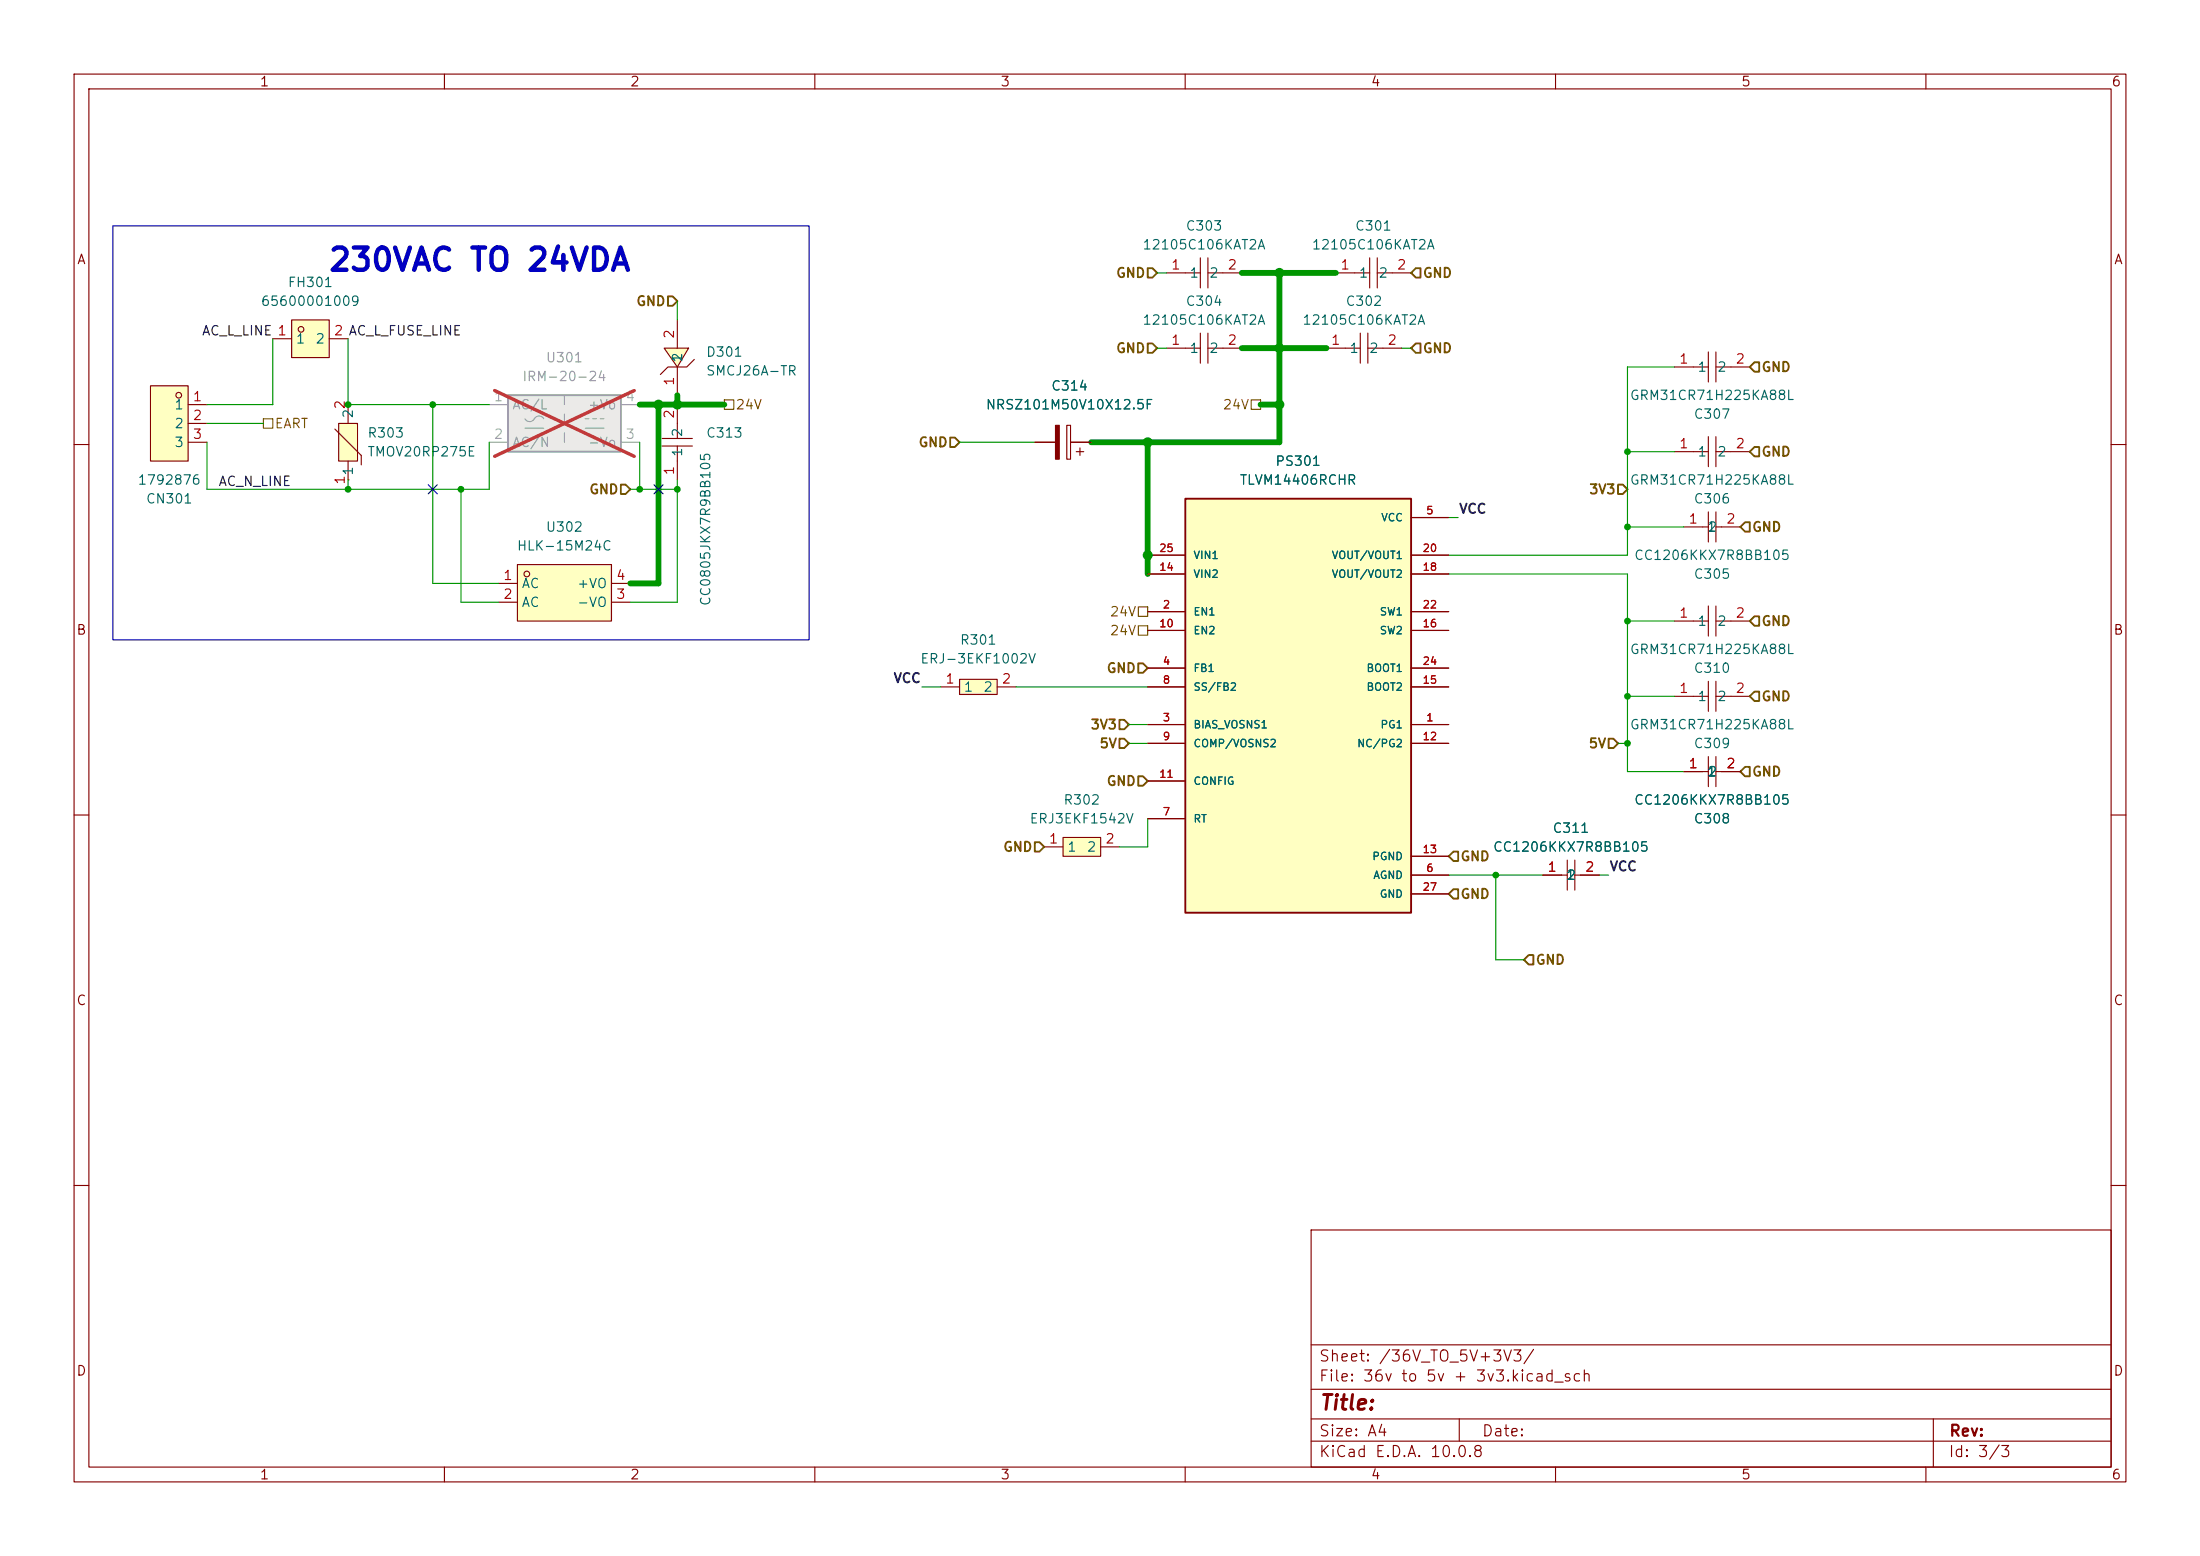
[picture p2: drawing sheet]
<svg xmlns="http://www.w3.org/2000/svg" width="297mm" height="210mm" viewBox="0 0 297 210" stroke-linecap="round" stroke-linejoin="round" font-family="sans-serif">
<g fill="none" stroke="#840000" stroke-width=".15">
<path d="M10 10h277v190h-277zM12 12h273v186h-273zM60 10v2M110 10v2M160 10v2M210 10v2M260 10v2M10 60h2M285 60h2M10 110h2M285 110h2M10 160h2"/>
<path d="M177 166h108v32h-108zM285 160h2M60 198v2M110 198v2M160 198v2M177 194.5h108M177 191.5h108M177 187.5h108M177 181.5h108M197 191.5v3M210 198v2M260 198v2"/>
<path d="M261 191.5v6.5"/>
</g>
<path d="M20.3 52.1h5.1v10.1h-5.1z" fill="#ffffc2"/>
<g fill="none" stroke="#840000" stroke-width=".15">
<path d="M20.3 52.1h5.1v10.1h-5.1zM25.4 54.6h2.5M25.4 57.2h2.5M25.4 59.7h2.5M89.4 59.2h4.1M91.4 54.6v4.6M89.4 60.2h4.1M91.4 60.2v4.6"/>
<circle cx="24.1" cy="53.3" r=".38"/>
</g>
<path d="M89.7 47h3.3l-1.6 2.5z" fill="#ffffc2"/>
<g fill="none" stroke="#840000" stroke-width=".15">
<path d="M157.5 36.8h4.5M162 34.8v4.1M163.1 34.8v4.1M163.1 36.8h4.5M89.7 47h3.3l-1.6 2.5zM91.4 43.2v3.8M91.4 49.5v3.8M93.7 48.5l-1 1h-2.5l-1.1 1.1M139.7 59.7h2.8M144 57.4h.5v4.6h-.5zM144.5 59.7h2.8M157.5 47h4.5"/>
<path d="M162 45v4M163.1 47h4.5M163.1 45v4M145.3 61h1M145.8 60.5v1"/>
</g>
<path d="M142.5 57.4h.5v4.6h-.5z" fill="#840000" stroke="#840000" stroke-width=".15"/>
<path d="M45.7 57.2h2.6v5h-2.6z" fill="#ffffc2"/>
<path d="M45.2 57.9l3.6 3.6v1.2M45.7 57.2h2.6v5h-2.6zM47 54.6h.1M47 54.6v2.6M47 64.8h.1M47 62.2v2.6" fill="none" stroke="#840000" stroke-width=".15"/>
<path d="M39.4 43.2h5v5.1h-5z" fill="#ffffc2"/>
<g fill="none" stroke="#840000" stroke-width=".15">
<path d="M36.8 45.7h2.6M39.4 43.2h5v5.1h-5zM44.4 45.7h2.6M208.3 118.1h3.3M211.6 116.1v4M212.6 118.1h3.3M212.6 116.1v4"/>
<circle cx="40.6" cy="44.5" r=".38"/>
</g>
<path d="M160 67.3h30.5v55.9h-30.5z" fill="#ffffc2"/>
<path d="M160 67.3h30.5v55.9h-30.5z" fill="none" stroke="#840000" stroke-width=".25"/>
<g fill="none" stroke="#840000" stroke-width=".15">
<path d="M226.1 49.5h4.5M230.6 47.5v4.1M230.6 58.9v4.1M231.7 47.5v4.1M231.7 58.9v4.1M231.7 49.5h4.5M154.9 77.5h5.1M154.9 74.9h5.1M190.5 69.9h5.1M190.5 77.5h5.1M190.5 74.9h5.1M226.1 61h4.5"/>
<path d="M227.3 71.1h3.3M230.6 69.1v4.1M231.7 71.1h3.2M231.7 69.1v4.1M231.7 61h4.5M154.9 97.8h5.1M154.9 82.6h5.1M154.9 90.2h5.1M154.9 92.7h5.1M154.9 85.1h5.1M190.5 97.8h5.1M190.5 82.6h5.1"/>
<path d="M190.5 90.2h5.1M190.5 92.7h5.1M190.5 85.1h5.1M226.1 83.8h4.5M226.1 94h4.5M230.6 81.8v4.1M230.6 92v4M231.7 81.8v4.1M231.7 92v4M231.7 83.8h4.5M231.7 94h4.5M154.9 110.5h5.1"/>
<path d="M154.9 100.3h5.1M154.9 105.4h5.1M190.5 118.1h5.1M190.5 100.3h5.1M190.5 115.6h5.1M227.3 104.1h3.3M230.6 102.1v4.1M231.7 102.1v4.1M231.7 104.1h3.2M190.5 120.7h5.1"/>
</g>
<path d="M129.5 91.7h5.1v2h-5.1z" fill="#ffffc2"/>
<path d="M180.3 36.8h4.6M184.9 34.8v4.1M185.9 36.8h4.6M185.9 34.8v4.1M127 92.7h2.5M129.5 91.7h5.1v2h-5.1zM134.6 92.7h2.6" fill="none" stroke="#840000" stroke-width=".15"/>
<path d="M143.5 113h5.1v2.6h-5.1z" fill="#ffffc2"/>
<path d="M141 114.3h2.5M143.5 113h5.1v2.6h-5.1zM148.6 114.3h2.5" fill="none" stroke="#840000" stroke-width=".15"/>
<path d="M68.6 53.3h15.2v7.7h-15.2z" fill="#ebeae8"/>
<path d="M68.6 53.3h15.2v7.7h-15.2z" fill="none" stroke="#9c9b98" stroke-width=".25"/>
<g fill="none" stroke="#9c9b98" stroke-width=".15">
<path d="M66 54.6h2.6M66 59.7h2.6M70.9 56.5a.77 .77 0 0 0 .7 .4 .77 .77 0 0 0 .7-.6 .73 .73 0 0 1 1.1 .2M70.9 57.8h2.5M76.2 53.3v1.3M76.2 55.9v1.3M76.2 58.4v1.3M79 57.8h2.5M79 56.5h.5M80 56.5h.5M81 56.5h.5M83.8 54.6h2.6"/>
<path d="M83.8 59.7h2.6"/>
</g>
<path d="M66.8 52.7l18.8 8.9M85.6 52.7l-18.8 8.9" fill="none" stroke="#e12e31" stroke-width=".46"/>
<path d="M179.1 47h4.5M183.6 45v4M184.7 47h4.5M184.7 45v4" fill="none" stroke="#840000" stroke-width=".15"/>
<path d="M69.8 76.2h12.7v7.6h-12.7z" fill="#ffffc2"/>
<g fill="none" stroke="#840000" stroke-width=".15">
<path d="M139.7 59.7h2.8M144.5 59.7h2.8M67.3 78.7h2.5M69.8 76.2h12.7v7.6h-12.7zM82.5 78.7h2.6M154.9 77.5h5.1M154.9 74.9h5.1M190.5 69.9h5.1M190.5 77.5h5.1M190.5 74.9h5.1M67.3 81.3h2.5M82.5 81.3h2.6"/>
<path d="M154.9 97.8h5.1M154.9 82.6h5.1M154.9 90.2h5.1M154.9 92.7h5.1M154.9 85.1h5.1M190.5 97.8h5.1M190.5 82.6h5.1M190.5 90.2h5.1M190.5 92.7h5.1M190.5 85.1h5.1M154.9 110.5h5.1M154.9 100.3h5.1"/>
<path d="M154.9 105.4h5.1M190.5 118.1h5.1M190.5 100.3h5.1M190.5 115.6h5.1M208.3 118.1h2.5M213.4 118.1h2.5M227.3 104.1h2.6M232.4 104.1h2.5M190.5 120.7h5.1"/>
<circle cx="71.1" cy="77.5" r=".38"/>
</g>
<path d="M35.6 56.5h1.2v1.3h-1.2zM97.8 54h1.3v1.2h-1.3zM168.9 54h1.3v1.2h-1.3zM153.7 84.5h1.2v1.2h-1.2zM153.7 81.9h1.2v1.3h-1.2z" fill="none" stroke="#725600" stroke-width=".15"/>
<g fill="none" stroke="#725600" stroke-width=".25">
<path d="M154.9 36.2h.7l.6 .6-.6 .7h-.7zM191.1 36.2h.7v1.3h-.7l-.6-.7zM90.2 40h.6l.6 .6-.6 .7h-.6zM128.3 59.1h.6l.6 .6-.6 .6h-.6zM154.9 46.4h.7l.6 .6-.6 .6h-.7zM191.1 46.4h.7v1.2h-.7l-.6-.6zM236.9 48.9h.6v1.3h-.6l-.7-.7zM83.8 65.4h.7l.6 .6-.6 .7h-.7zM218.4 65.4h.7l.6 .6-.6 .7h-.7zM235.6 70.5h.6v1.3h-.6l-.7-.7zM236.9 60.3h.6v1.3h-.6l-.7-.6zM151.1 99.7h.7l.6 .6-.6 .7h-.7z"/>
<path d="M151.1 97.2h.7l.6 .6-.6 .6h-.7zM153.7 89.5h.6l.6 .7-.6 .6h-.6zM217.2 99.7h.6l.6 .6-.6 .7h-.6zM236.9 93.3h.6v1.3h-.6l-.7-.6zM236.9 83.2h.6v1.3h-.6l-.7-.7zM139.7 113.7h.6l.7 .6-.7 .6h-.6zM153.7 104.8h.6l.6 .6-.6 .6h-.6zM195.6 115.6l.6-.7h.6v1.3h-.6zM235.6 103.5h.6v1.3h-.6l-.7-.7zM195.6 120.7l.6-.7h.6v1.3h-.6zM206.4 128.9h.6v1.3h-.6l-.7-.7z"/>
</g>
<g fill="none" stroke="#009600" stroke-width=".15">
<path d="M156.2 36.8h1.3M27.9 57.2h7.7M27.9 59.7v6.3h38.1v-6.3M36.8 45.7v8.9h-8.9M47 45.7v8.9h19M58.4 54.6v24.1h8.9M86.4 59.7v6.3M91.4 40.6v2.6M129.5 59.7h10.2M156.2 47h1.3M189.2 47h1.3M226.1 49.5h-6.4v25.4h-24.1"/>
<path d="M47 64.8v1.2M62.2 66v15.3h5.1M85.1 66h6.3M91.4 64.8v16.5h-6.3M195.6 77.5h24.1v26.6h7.6M195.6 69.9h1.2M219.7 71.1h7.6M219.7 61h6.4M124.5 92.7h2.5M137.2 92.7h17.7M152.4 97.8h2.5M219.7 83.8h6.4"/>
<path d="M219.7 94h6.4M152.4 100.3h2.5M154.9 110.5v3.8h-3.8M195.6 118.1h12.7M201.9 118.1v11.4h3.8M215.9 118.1h1.3M218.4 100.3h1.3"/>
</g>
<path d="M167.6 36.8h12.7M172.7 36.8v22.9h-25.4M86.4 54.6h11.4M88.9 54.6v24.1h-3.8M91.4 53.3v1.3M154.9 59.7v17.8M167.6 47h11.5M170.2 54.6h2.5" fill="none" stroke="#009600" stroke-width=".79"/>
<path d="M57.8 65.4l1.2 1.2M59 65.4l-1.2 1.2M88.3 65.4l1.2 1.2M89.5 65.4l-1.2 1.2" fill="none" stroke="#000084" stroke-width=".15"/>
<path d="M15.2 30.5h94v55.9h-94z" fill="none" stroke="#0000c2" stroke-width=".15"/>
<g fill="#009600">
<circle cx="88.9" cy="54.6" r=".67"/>
<circle cx="91.4" cy="54.6" r=".67"/>
<circle cx="86.4" cy="66" r=".46"/>
<circle cx="91.4" cy="66" r=".46"/>
<circle cx="62.2" cy="66" r=".46"/>
<circle cx="154.9" cy="59.7" r=".67"/>
<circle cx="154.9" cy="74.9" r=".67"/>
<circle cx="219.7" cy="83.8" r=".46"/>
<circle cx="219.7" cy="100.3" r=".46"/>
<circle cx="219.7" cy="71.1" r=".46"/>
<circle cx="219.7" cy="94" r=".46"/>
<circle cx="201.9" cy="118.1" r=".46"/>
<circle cx="219.7" cy="61" r=".46"/>
<circle cx="47" cy="66" r=".46"/>
<circle cx="47" cy="54.6" r=".46"/>
<circle cx="58.4" cy="54.6" r=".46"/>
<circle cx="172.7" cy="54.6" r=".67"/>
<circle cx="172.7" cy="47" r=".67"/>
<circle cx="172.7" cy="36.8" r=".67"/>
</g>
<text font-size="3" fill="#0000c2" x="44.2" y="37.3">230VAC TO 24VDA</text>
<text font-size="2" fill="#840000" x="178" y="190.8">Title:</text>
<g font-size="1.5" fill="#840000">
<text x="178" y="184.1">Sheet: /36V_TO_5V+3V3/</text>
<text x="178" y="186.8">File: 36v to 5v + 3v3.kicad_sch</text>
<text x="178" y="197">KiCad E.D.A. 10.0.8</text>
<text x="178" y="194.2">Size: A4</text>
<text x="200" y="194.2">Date:</text>
<text x="263" y="197">Id: 3/3</text>
<text x="263" y="194.2">Rev:</text>
</g>
<g font-size="1.3" fill="#840000">
<text x="35" y="12">1</text>
<text x="85" y="12">2</text>
<text x="135" y="12">3</text>
<text x="185" y="12">4</text>
<text x="235" y="12">5</text>
<text x="285" y="12">6</text>
<text x="10.3" y="36">A</text>
<text x="285.3" y="36">A</text>
<text x="10.2" y="86">B</text>
<text x="285.2" y="86">B</text>
<text x="10.2" y="136">C</text>
<text x="285.2" y="136">C</text>
<text x="10.2" y="186">D</text>
<text x="285.2" y="186">D</text>
<text x="35" y="200">1</text>
<text x="85" y="200">2</text>
<text x="135" y="200">3</text>
<text x="185" y="200">4</text>
<text x="235" y="200">5</text>
<text x="285" y="200">6</text>
</g>
<g font-size="1.3" fill="#006464">
<text x="154.1" y="34">12105C106KAT2A</text>
<text x="160" y="31.4">C303</text>
<text x="177" y="34">12105C106KAT2A</text>
<text x="182.8" y="31.4">C301</text>
<text x="35.1" y="41.6">65600001009</text>
<text x="38.8" y="39.1">FH301</text>
<text x="160" y="41.6">C304</text>
<text x="160.5" y="37.8">1</text>
<text x="163.2" y="37.8">2</text>
<text x="181.6" y="41.6">C302</text>
<text x="183.4" y="37.8">1</text>
<text x="186" y="37.8">2</text>
<text x="39.9" y="46.7">1</text>
<text x="42.5" y="46.7">2</text>
<text x="154.1" y="44.1">12105C106KAT2A</text>
<text x="160.5" y="48">1</text>
<text x="163.2" y="48">2</text>
<text x="175.7" y="44.1">12105C106KAT2A</text>
<text x="182.1" y="48">1</text>
<text x="184.7" y="48">2</text>
<text x="92.4" y="49" transform="rotate(-90 92.4 49)">1</text>
<text x="92.4" y="48.9" transform="rotate(-90 92.4 48.9)">2</text>
<text x="95.2" y="48.5">D301</text>
<text x="95.2" y="51">SMCJ26A-TR</text>
<text x="141.8" y="53">C314</text>
<text x="229.1" y="50.5">1</text>
<text x="231.7" y="50.5">2</text>
<text x="23.5" y="55.6">1</text>
<text x="23.5" y="58.1">2</text>
<text x="48" y="56.6" transform="rotate(-90 48 56.6)">2</text>
<text x="49.5" y="59.4">R303</text>
<text x="92.4" y="59.1" transform="rotate(-90 92.4 59.1)">2</text>
<text x="95.2" y="59.4">C313</text>
<text x="133" y="55.6">NRSZ101M50V10X12.5F</text>
<text x="219.9" y="54.3">GRM31CR71H225KA88L</text>
<text x="228.6" y="56.8">C307</text>
<text x="18.5" y="65.7">1792876</text>
<text x="23.5" y="60.7">3</text>
<text x="48" y="64.3" transform="rotate(-90 48 64.3)">1</text>
<text x="49.5" y="61.9">TMOV20RP275E</text>
<text x="92.4" y="61.7" transform="rotate(-90 92.4 61.7)">1</text>
<text x="167.3" y="65.7">TLVM14406RCHR</text>
<text x="172.1" y="63.2">PS301</text>
<text x="219.9" y="65.7">GRM31CR71H225KA88L</text>
<text x="229.1" y="61.9">1</text>
<text x="231.7" y="61.9">2</text>
<text x="19.6" y="68.3">CN301</text>
<text x="228.6" y="68.3">C306</text>
<text x="69.7" y="74.6">HLK-15M24C</text>
<text x="73.6" y="72.1">U302</text>
<text x="220.5" y="75.9">CC1206KKX7R8BB105</text>
<text x="230.4" y="72.1">1</text>
<text x="230.5" y="72.1">2</text>
<text x="70.3" y="79.7">AC</text>
<text x="70.3" y="82.2">AC</text>
<text x="77.8" y="82.2">-VO</text>
<text x="77.8" y="79.7">+VO</text>
<text x="96.2" y="81.9" transform="rotate(-90 96.2 81.9)">CC0805JKX7R9BB105</text>
<text x="228.6" y="78.4">C305</text>
<text x="124.2" y="89.9">ERJ-3EKF1002V</text>
<text x="129.5" y="87.3">R301</text>
<text x="219.9" y="88.6">GRM31CR71H225KA88L</text>
<text x="229.1" y="84.8">1</text>
<text x="231.7" y="84.8">2</text>
<text x="130" y="93.7">1</text>
<text x="132.7" y="93.7">2</text>
<text x="228.6" y="91.1">C310</text>
<text x="229.1" y="94.9">1</text>
<text x="231.7" y="94.9">2</text>
<text x="219.9" y="98.8">GRM31CR71H225KA88L</text>
<text x="228.6" y="101.3">C309</text>
<text x="230.4" y="105.1">1</text>
<text x="230.5" y="105.1">2</text>
<text x="138.9" y="111.5">ERJ3EKF1542V</text>
<text x="143.5" y="108.9">R302</text>
<text x="209.5" y="112.7">C311</text>
<text x="220.5" y="108.9">CC1206KKX7R8BB105</text>
<text x="228.6" y="111.5">C308</text>
<text x="144" y="115.3">1</text>
<text x="146.6" y="115.3">2</text>
<text x="201.5" y="115.3">CC1206KKX7R8BB105</text>
<text x="211.3" y="119.1">1</text>
<text x="211.4" y="119.1">2</text>
</g>
<g font-size="1.3" fill="#725600">
<text x="85.8" y="41.6">GND</text>
<text x="150.6" y="37.8">GND</text>
<text x="192" y="37.8">GND</text>
<text x="150.6" y="47.9">GND</text>
<text x="192" y="47.9">GND</text>
<text x="237.7" y="50.5">GND</text>
<text x="37" y="58.1">EART</text>
<text x="99.2" y="55.6">24V</text>
<text x="165" y="55.6">24V</text>
<text x="123.9" y="60.6">GND</text>
<text x="237.7" y="61.9">GND</text>
<text x="79.5" y="67">GND</text>
<text x="214.4" y="67">3V3</text>
<text x="236.5" y="72.1">GND</text>
<text x="149.7" y="83.5">24V</text>
<text x="149.7" y="86.1">24V</text>
<text x="237.7" y="84.8">GND</text>
<text x="149.3" y="91.1">GND</text>
<text x="237.7" y="94.9">GND</text>
<text x="147.1" y="98.7">3V3</text>
<text x="148.3" y="101.3">5V</text>
<text x="214.4" y="101.3">5V</text>
<text x="149.3" y="106.4">GND</text>
<text x="236.5" y="105.1">GND</text>
<text x="135.3" y="115.3">GND</text>
<text x="197.1" y="116.5">GND</text>
<text x="197.1" y="121.6">GND</text>
<text x="207.2" y="130.5">GND</text>
</g>
<g font-size="1.3" fill="#a90000">
<text x="158" y="36.7">1</text>
<text x="165.6" y="36.7">2</text>
<text x="180.9" y="36.7">1</text>
<text x="188.5" y="36.7">2</text>
<text x="45" y="45.6">2 AC_L_FUSE_LINE</text>
<text x="91.3" y="45.8" transform="rotate(-90 91.3 45.8)">2</text>
<text x="158" y="46.9">1</text>
<text x="165.6" y="46.9">2</text>
<text x="179.6" y="46.9">1</text>
<text x="187.2" y="46.9">2</text>
<text x="91.3" y="52.2" transform="rotate(-90 91.3 52.2)">1</text>
<text x="226.6" y="49.4">1</text>
<text x="234.2" y="49.4">2</text>
<text x="25.9" y="54.5">1</text>
<text x="25.9" y="57">2</text>
<text x="25.9" y="59.6">3</text>
<text x="46.9" y="55.3" transform="rotate(-90 46.9 55.3)">2</text>
<text x="91.3" y="56.6" transform="rotate(-90 91.3 56.6)">2</text>
<text x="46.9" y="65.5" transform="rotate(-90 46.9 65.5)">1</text>
<text x="91.3" y="64.2" transform="rotate(-90 91.3 64.2)">1</text>
<text x="226.6" y="60.8">1</text>
<text x="234.2" y="60.8">2</text>
<text x="227.9" y="71">1</text>
<text x="232.9" y="71">2</text>
<text x="67.8" y="78.6">1</text>
<text x="67.8" y="81.1">2</text>
<text x="83.1" y="81.1">3</text>
<text x="83.1" y="78.6">4</text>
<text x="226.6" y="83.7">1</text>
<text x="234.2" y="83.7">2</text>
<text x="127.5" y="92.6">1</text>
<text x="135.2" y="92.6">2</text>
<text x="226.6" y="93.8">1</text>
<text x="234.2" y="93.8">2</text>
<text x="227.9" y="104">1</text>
<text x="232.9" y="104">2</text>
<text x="141.5" y="114.2">1</text>
<text x="149.1" y="114.2">2</text>
<text x="208.8" y="118">1</text>
<text x="213.9" y="118">2</text>
</g>
<g font-size="1.3" fill="#0f0f0f">
<text x="27.2" y="45.6">AC_L_LINE 1</text>
<text x="29.4" y="65.9">AC_N_LINE</text>
<text x="196.9" y="69.6">VCC</text>
<text x="120.5" y="92.5">VCC</text>
<text x="217.2" y="117.9">VCC</text>
</g>
<g font-size="1.3" fill="#939391">
<text x="70.4" y="51.8">IRM-20-24</text>
<text x="73.6" y="49.2">U301</text>
<text x="69.1" y="55.6">AC/L</text>
<text x="79.3" y="55.6">+Vo</text>
<text x="69.1" y="60.7">AC/N</text>
<text x="79.3" y="60.7">-Vo</text>
</g>
<g font-size="1.3" fill="#a5a4a2">
<text x="66.6" y="54.5">1</text>
<text x="66.6" y="59.6">2</text>
<text x="84.4" y="59.6">3</text>
<text x="84.4" y="54.5">4</text>
</g>
<g font-size="1" fill="#006464">
<text x="186.4" y="70.6">VCC</text>
<text x="161" y="75.7">VIN1</text>
<text x="179.7" y="75.7">VOUT/VOUT1</text>
<text x="161" y="83.3">EN1</text>
<text x="161" y="78.2">VIN2</text>
<text x="179.7" y="78.2">VOUT/VOUT2</text>
<text x="186.2" y="83.3">SW1</text>
<text x="161" y="85.9">EN2</text>
<text x="186.2" y="85.9">SW2</text>
<text x="161" y="90.9">FB1</text>
<text x="161" y="93.5">SS/FB2</text>
<text x="184.4" y="93.5">BOOT2</text>
<text x="184.4" y="90.9">BOOT1</text>
<text x="161" y="98.6">BIAS_VOSNS1</text>
<text x="161" y="101.1">COMP/VOSNS2</text>
<text x="183.1" y="101.1">NC/PG2</text>
<text x="186.3" y="98.6">PG1</text>
<text x="161" y="106.2">CONFIG</text>
<text x="161" y="111.3">RT</text>
<text x="185.2" y="116.3">PGND</text>
<text x="185.3" y="118.9">AGND</text>
<text x="186.2" y="121.4">GND</text>
</g>
<g font-size="1" fill="#a90000">
<text x="192.5" y="69.7">5</text>
<text x="156.4" y="77.3">14</text>
<text x="156.4" y="74.7">25</text>
<text x="192" y="77.3">18</text>
<text x="192" y="74.7">20</text>
<text x="156.9" y="82.4">2</text>
<text x="192" y="82.4">22</text>
<text x="156.4" y="84.9">10</text>
<text x="156.9" y="90">4</text>
<text x="192" y="84.9">16</text>
<text x="192" y="90">24</text>
<text x="156.9" y="92.5">8</text>
<text x="192" y="92.5">15</text>
<text x="156.9" y="97.6">3</text>
<text x="156.9" y="100.1">9</text>
<text x="192" y="100.1">12</text>
<text x="192.5" y="97.6">1</text>
<text x="156.4" y="105.2">11</text>
<text x="156.9" y="110.3">7</text>
<text x="192" y="115.4">13</text>
<text x="192.5" y="117.9">6</text>
<text x="192" y="120.5">27</text>
</g>
</svg>
